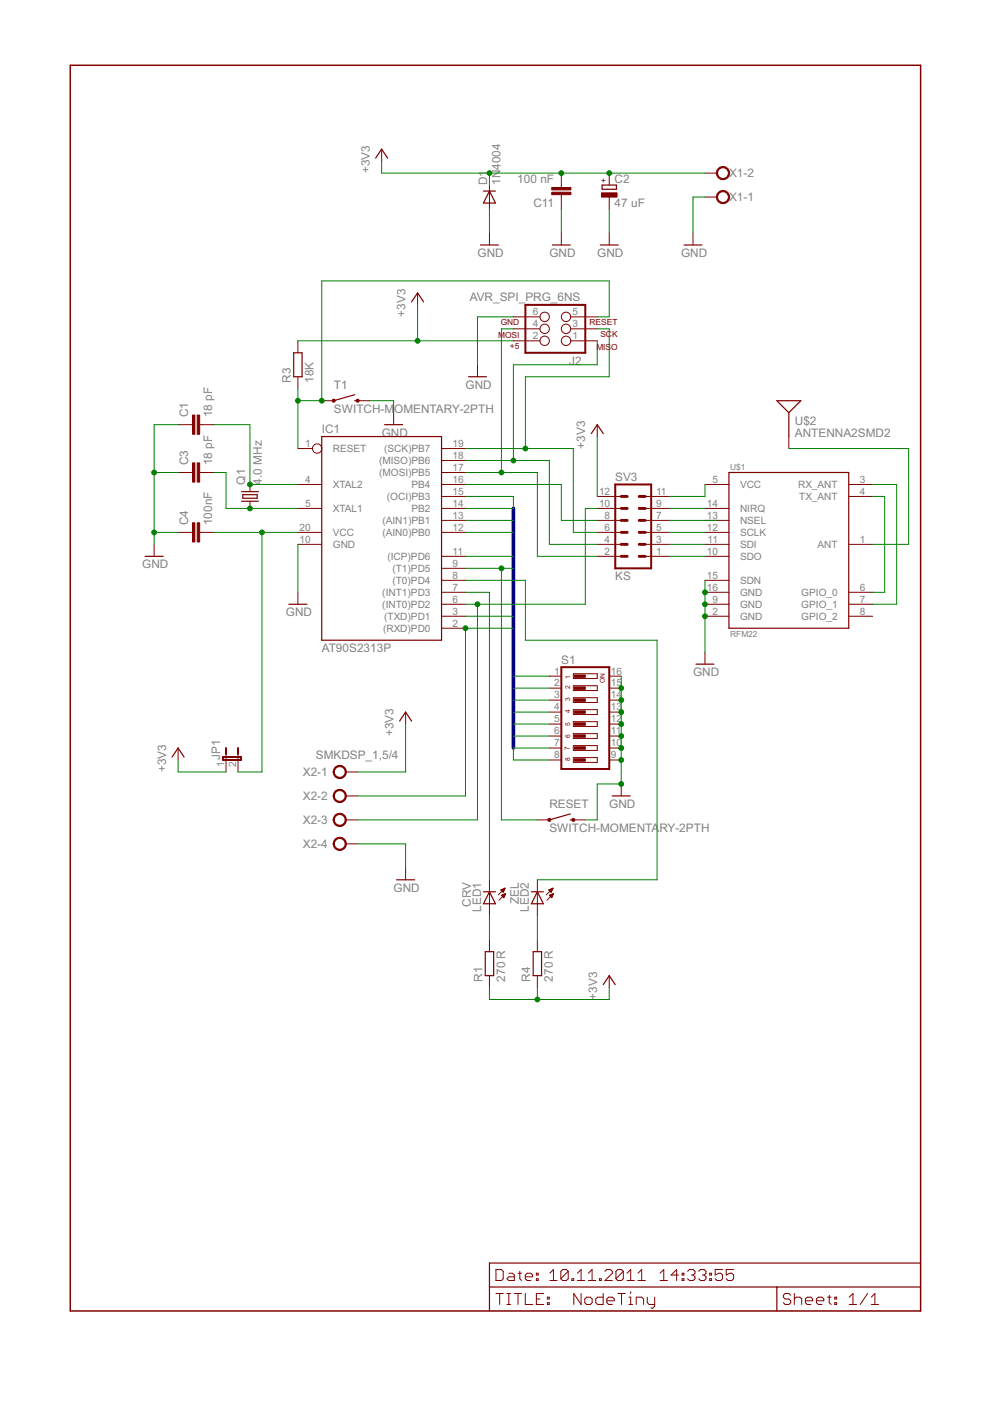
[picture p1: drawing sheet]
<svg xmlns="http://www.w3.org/2000/svg" width="210mm" height="297mm" viewBox="0 0 210 297" stroke-linecap="round" stroke-linejoin="round" font-family="sans-serif">
<g fill="#800000" stroke="#800000" stroke-width=".25">
<path d="M103.8 272.9v5z"/>
<path d="M103.8 272.9h60.9z"/>
<path d="M164.7 272.9v5z"/>
<path d="M164.7 272.9h30.5z"/>
<path d="M103.8 267.8v5.1z"/>
<path d="M103.8 267.8h91.4z"/>
<path d="M37.8 158.6l1.2 1.9z"/>
<path d="M37.8 158.6l-1.3 1.9z"/>
<path d="M30.8 118h3.8z"/>
<path d="M51.5 105.6h3z"/>
<path d="M54.5 104.9v.7z"/>
<path d="M51.5 104.9h3z"/>
<path d="M51.5 104.9v.7z"/>
<path d="M51.2 104.2h3.6z"/>
<path d="M51.2 106.3h3.6z"/>
<path d="M104.7 201.8v5.1z"/>
<path d="M102.9 201.8v5.1z"/>
<path d="M102.9 201.8h1.8z"/>
<path d="M102.9 206.9h1.8z"/>
<path d="M64 74.8v5.1z"/>
<path d="M62.3 74.8v5.1z"/>
<path d="M62.3 74.8h1.7z"/>
<path d="M62.3 79.9h1.7z"/>
<path d="M127.7 40.1h3z"/>
<path d="M130.7 39.2v.9z"/>
<path d="M127.7 39.2v.9z"/>
<path d="M127.7 39.2h3z"/>
<path d="M154.6 100.2v33z"/>
<path d="M154.6 133.2h25.4z"/>
<path d="M180 100.2v33z"/>
<path d="M154.6 100.2h25.4z"/>
<path d="M103.8 189.1l-1.3 2.5z"/>
<path d="M103.8 189.1l1.2 2.5z"/>
<path d="M102.5 189.1h1.3z"/>
<path d="M103.8 189.1h1.2z"/>
<path d="M102.5 191.6h1.3z"/>
<path d="M103.8 191.6h1.2z"/>
<path d="M120.9 173.8h.7z"/>
<path d="M116.5 173.8l4.4-1.2z"/>
<path d="M61.3 128.1h3.8z"/>
<path d="M113.9 189.1l-1.2 2.5z"/>
<path d="M113.9 189.1l1.3 2.5z"/>
<path d="M112.7 189.1h1.2z"/>
<path d="M113.9 189.1h1.3z"/>
<path d="M112.7 191.6h1.2z"/>
<path d="M113.9 191.6h1.3z"/>
<path d="M114.8 201.8v5.1z"/>
<path d="M113 201.8v5.1z"/>
<path d="M113 201.8h1.8z"/>
<path d="M113 206.9h1.8z"/>
<path d="M129.2 206.9l1.2 1.9z"/>
<path d="M129.2 206.9l-1.3 1.9z"/>
<path d="M75.2 85h.6z"/>
<path d="M70.8 85l4.4-1.3z"/>
<path d="M81.6 90h3.8z"/>
<path d="M167.3 87.5v5.1z"/>
<path d="M164.7 85h5.1z"/>
<path d="M167.3 87.5l2.5-2.5z"/>
<path d="M164.7 85l2.6 2.5z"/>
<path d="M147.6 140.8h3.8z"/>
<path d="M126.6 90l1.3 1.9z"/>
<path d="M126.6 90l-1.2 1.9z"/>
<path d="M88.5 62.1l1.3 1.9z"/>
<path d="M88.5 62.1l-1.2 1.9z"/>
<path d="M99.3 79.9h3.8z"/>
<path d="M103.8 40.5l1.2 2.6z"/>
<path d="M103.8 40.5l-1.3 2.6z"/>
<path d="M102.5 40.5h1.3z"/>
<path d="M102.5 43.1h2.5z"/>
<path d="M103.8 40.5h1.2z"/>
<path d="M145 51.9h3.8z"/>
<path d="M80.9 31.6l1.3 1.9z"/>
<path d="M80.9 31.6l-1.3 1.9z"/>
<path d="M127.3 51.9h3.8z"/>
<path d="M117.1 51.9h3.8z"/>
<path d="M101.9 51.9h3.8z"/>
<path d="M86 151l1.3 1.9z"/>
<path d="M86 151l-1.3 1.9z"/>
<path d="M84.1 186.5h3.8z"/>
<path d="M68.2 92.6h25.4z"/>
<path d="M93.6 92.6v43.1z"/>
<path d="M68.2 135.7h25.4z"/>
<path d="M68.2 92.6v43.1z"/>
<path d="M129.8 168.8h3.8z"/>
</g>
<g fill="#800000" stroke="#800000" stroke-width=".21">
<path d="M105.2 269.2v2.3z"/>
<path d="M105.2 271.5h1.1z"/>
<path d="M106.3 271.5l.4-.4z"/>
<path d="M106.7 269.5v1.6z"/>
<path d="M106.3 269.2l.4 .3z"/>
<path d="M105.2 269.2h1.1z"/>
<path d="M107.9 269.9h.7z"/>
<path d="M108.6 269.9l.4 .4z"/>
<path d="M109 270.3v1.2z"/>
<path d="M107.9 271.5h1.1z"/>
<path d="M107.5 271.1l.4 .4z"/>
<path d="M107.5 271.1l.4-.4z"/>
<path d="M107.9 270.7h1.1z"/>
<path d="M110.2 269.5v1.6z"/>
<path d="M110.2 271.1l.4 .4z"/>
<path d="M109.8 269.9h.8z"/>
<path d="M111.8 271.5h.8z"/>
<path d="M111.4 271.1l.4 .4z"/>
<path d="M111.4 270.3v.8z"/>
<path d="M111.4 270.3l.4-.4z"/>
<path d="M111.8 269.9h.8z"/>
<path d="M112.6 269.9l.3 .4z"/>
<path d="M112.9 270.3v.4z"/>
<path d="M111.4 270.7h1.5z"/>
<path d="M113.7 269.9h.4z"/>
<path d="M114.1 269.9v.4z"/>
<path d="M113.7 270.3h.4z"/>
<path d="M113.7 269.9v.4z"/>
<path d="M113.7 271.1h.4z"/>
<path d="M114.1 271.1v.4z"/>
<path d="M113.7 271.5h.4z"/>
<path d="M113.7 271.1v.4z"/>
<path d="M117.3 269.2l-.7 .7z"/>
<path d="M117.3 269.2v2.3z"/>
<path d="M116.6 271.5h1.5z"/>
<path d="M118.9 269.5v1.6z"/>
<path d="M118.9 269.5l.4-.3z"/>
<path d="M119.3 269.2h.8z"/>
<path d="M120.1 269.2l.4 .3z"/>
<path d="M120.5 269.5v1.6z"/>
<path d="M120.1 271.5l.4-.4z"/>
<path d="M119.3 271.5h.8z"/>
<path d="M118.9 271.1l.4 .4z"/>
<path d="M118.9 271.1l1.6-1.6z"/>
<path d="M121.3 271.1v.4z"/>
<path d="M121.3 271.1h.3z"/>
<path d="M121.6 271.1v.4z"/>
<path d="M121.3 271.5h.3z"/>
<path d="M122.4 269.9l.8-.7z"/>
<path d="M123.2 269.2v2.3z"/>
<path d="M122.4 271.5h1.6z"/>
<path d="M124.8 269.9l.7-.7z"/>
<path d="M125.5 269.2v2.3z"/>
<path d="M124.8 271.5h1.5z"/>
<path d="M127.1 271.1v.4z"/>
<path d="M127.1 271.1h.4z"/>
<path d="M127.5 271.1v.4z"/>
<path d="M127.1 271.5h.4z"/>
<path d="M128.3 271.5h1.5z"/>
<path d="M128.3 271.5l1.5-1.6z"/>
<path d="M129.8 269.5v.4z"/>
<path d="M129.4 269.2l.4 .3z"/>
<path d="M128.6 269.2h.8z"/>
<path d="M128.6 269.2l-.3 .3z"/>
<path d="M130.6 269.5v1.6z"/>
<path d="M130.6 269.5l.4-.3z"/>
<path d="M131 269.2h.8z"/>
<path d="M131.8 269.2l.4 .3z"/>
<path d="M132.2 269.5v1.6z"/>
<path d="M132.2 271.1l-.4 .4z"/>
<path d="M131 271.5h.8z"/>
<path d="M130.6 271.1l.4 .4z"/>
<path d="M130.6 271.1l1.6-1.6z"/>
<path d="M132.9 269.9l.8-.7z"/>
<path d="M133.7 269.2v2.3z"/>
<path d="M132.9 271.5h1.6z"/>
<path d="M135.3 269.9l.8-.7z"/>
<path d="M136.1 269.2v2.3z"/>
<path d="M135.3 271.5h1.5z"/>
<path d="M139.9 269.9l.8-.7z"/>
<path d="M140.7 269.2v2.3z"/>
<path d="M139.9 271.5h1.6z"/>
<path d="M143.5 269.2v2.3z"/>
<path d="M143.5 269.2l-1.2 1.1z"/>
<path d="M142.3 270.3h1.5z"/>
<path d="M144.6 269.9h.4z"/>
<path d="M145 269.9v.4z"/>
<path d="M144.6 270.3h.4z"/>
<path d="M144.6 269.9v.4z"/>
<path d="M144.6 271.1h.4z"/>
<path d="M145 271.1v.4z"/>
<path d="M144.6 271.5h.4z"/>
<path d="M144.6 271.1v.4z"/>
<path d="M145.8 269.5l.4-.3z"/>
<path d="M146.2 269.2h.8z"/>
<path d="M147 269.2l.4 .3z"/>
<path d="M147.4 269.5v.4z"/>
<path d="M147.4 269.9l-.4 .4z"/>
<path d="M146.6 270.3h.4z"/>
<path d="M147 270.3l.4 .4z"/>
<path d="M147.4 270.7v.4z"/>
<path d="M147.4 271.1l-.4 .4z"/>
<path d="M146.2 271.5h.8z"/>
<path d="M145.8 271.1l.4 .4z"/>
<path d="M148.1 269.5l.4-.3z"/>
<path d="M148.5 269.2h.8z"/>
<path d="M149.3 269.2l.4 .3z"/>
<path d="M149.7 269.5v.4z"/>
<path d="M149.7 269.9l-.4 .4z"/>
<path d="M148.9 270.3h.4z"/>
<path d="M149.3 270.3l.4 .4z"/>
<path d="M149.7 270.7v.4z"/>
<path d="M149.7 271.1l-.4 .4z"/>
<path d="M148.5 271.5h.8z"/>
<path d="M148.1 271.1l.4 .4z"/>
<path d="M150.5 269.9h.4z"/>
<path d="M150.9 269.9v.4z"/>
<path d="M150.5 270.3h.4z"/>
<path d="M150.5 269.9v.4z"/>
<path d="M150.5 271.1h.4z"/>
<path d="M150.9 271.1v.4z"/>
<path d="M150.5 271.5h.4z"/>
<path d="M150.5 271.1v.4z"/>
<path d="M151.6 269.2h1.6z"/>
<path d="M151.6 269.2v1.1z"/>
<path d="M151.6 270.3l.8-.4z"/>
<path d="M152.4 269.9h.4z"/>
<path d="M152.8 269.9l.4 .4z"/>
<path d="M153.2 270.3v.8z"/>
<path d="M153.2 271.1l-.4 .4z"/>
<path d="M152 271.5h.8z"/>
<path d="M151.6 271.1l.4 .4z"/>
<path d="M154 269.2h1.5z"/>
<path d="M154 269.2v1.1z"/>
<path d="M154 270.3l.8-.4z"/>
<path d="M154.8 269.9h.3z"/>
<path d="M155.1 269.9l.4 .4z"/>
<path d="M155.5 270.3v.8z"/>
<path d="M155.1 271.5l.4-.4z"/>
<path d="M154.4 271.5h.7z"/>
<path d="M154 271.1l.4 .4z"/>
<path d="M167.3 274.2l.4 .4z"/>
<path d="M166.5 274.2h.8z"/>
<path d="M166.5 274.2l-.4 .4z"/>
<path d="M166.1 274.6v.4z"/>
<path d="M166.1 275l.4 .4z"/>
<path d="M166.5 275.4h.8z"/>
<path d="M167.3 275.4l.4 .4z"/>
<path d="M167.7 275.8v.4z"/>
<path d="M167.3 276.6l.4-.4z"/>
<path d="M166.5 276.6h.8z"/>
<path d="M166.1 276.2l.4 .4z"/>
<path d="M168.4 274.2v2.4z"/>
<path d="M168.4 275.4l.4-.4z"/>
<path d="M168.8 275h.8z"/>
<path d="M169.6 275l.4 .4z"/>
<path d="M170 275.4v1.2z"/>
<path d="M171.1 276.6h.8z"/>
<path d="M170.8 276.2l.3 .4z"/>
<path d="M170.8 275.4v.8z"/>
<path d="M170.8 275.4l.3-.4z"/>
<path d="M171.1 275h.8z"/>
<path d="M171.9 275l.4 .4z"/>
<path d="M172.3 275.4v.4z"/>
<path d="M170.8 275.8h1.5z"/>
<path d="M173.5 276.6h.8z"/>
<path d="M173.1 276.2l.4 .4z"/>
<path d="M173.1 275.4v.8z"/>
<path d="M173.1 275.4l.4-.4z"/>
<path d="M173.5 275h.8z"/>
<path d="M174.3 275l.4 .4z"/>
<path d="M174.7 275.4v.4z"/>
<path d="M173.1 275.8h1.6z"/>
<path d="M175.8 274.6v1.6z"/>
<path d="M175.8 276.2l.4 .4z"/>
<path d="M175.4 275h.8z"/>
<path d="M177 275h.4z"/>
<path d="M177.4 275v.4z"/>
<path d="M177 275.4h.4z"/>
<path d="M177 275v.4z"/>
<path d="M177 276.2h.4z"/>
<path d="M177.4 276.2v.4z"/>
<path d="M177 276.6h.4z"/>
<path d="M177 276.2v.4z"/>
<path d="M180.1 275l.7-.8z"/>
<path d="M180.8 274.2v2.4z"/>
<path d="M180.1 276.6h1.5z"/>
<path d="M184 274.2l-1.6 2.4z"/>
<path d="M185.5 274.2l-.8 .8z"/>
<path d="M185.5 274.2v2.4z"/>
<path d="M184.7 276.6h1.6z"/>
<path d="M105.9 274.2v2.4z"/>
<path d="M105.2 274.2h1.5z"/>
<path d="M107.5 276.6h.8z"/>
<path d="M107.9 274.2v2.4z"/>
<path d="M107.5 274.2h.8z"/>
<path d="M109.8 274.2v2.4z"/>
<path d="M109 274.2h1.6z"/>
<path d="M111.4 274.2v2.4z"/>
<path d="M111.4 276.6h1.5z"/>
<path d="M113.7 274.2h1.6z"/>
<path d="M113.7 274.2v2.4z"/>
<path d="M113.7 276.6h1.6z"/>
<path d="M113.7 275.4h.8z"/>
<path d="M116.1 275h.4z"/>
<path d="M116.5 275v.4z"/>
<path d="M116.1 275.4h.4z"/>
<path d="M116.1 275v.4z"/>
<path d="M116.1 276.2h.4z"/>
<path d="M116.5 276.2v.4z"/>
<path d="M116.1 276.6h.4z"/>
<path d="M116.1 276.2v.4z"/>
<path d="M121.7 274.2v2.4z"/>
<path d="M121.7 274.2l1.5 2.4z"/>
<path d="M123.2 274.2v2.4z"/>
<path d="M124.4 276.6h.8z"/>
<path d="M125.2 276.6l.4-.4z"/>
<path d="M125.6 275.4v.8z"/>
<path d="M125.2 275l.4 .4z"/>
<path d="M124.4 275h.8z"/>
<path d="M124.4 275l-.4 .4z"/>
<path d="M124 275.4v.8z"/>
<path d="M124 276.2l.4 .4z"/>
<path d="M127.9 274.2v2.4z"/>
<path d="M126.7 276.6h1.2z"/>
<path d="M126.3 276.2l.4 .4z"/>
<path d="M126.3 275.4v.8z"/>
<path d="M126.3 275.4l.4-.4z"/>
<path d="M126.7 275h1.2z"/>
<path d="M129 276.6h.8z"/>
<path d="M128.7 276.2l.3 .4z"/>
<path d="M128.7 275.4v.8z"/>
<path d="M128.7 275.4l.3-.4z"/>
<path d="M129 275h.8z"/>
<path d="M129.8 275l.4 .4z"/>
<path d="M130.2 275.4v.4z"/>
<path d="M128.7 275.8h1.5z"/>
<path d="M131.8 274.2v2.4z"/>
<path d="M131 274.2h1.6z"/>
<path d="M133.3 275h.4z"/>
<path d="M133.7 275v1.6z"/>
<path d="M133.3 276.6h.8z"/>
<path d="M133.7 273.8v.4z"/>
<path d="M134.9 275v1.6z"/>
<path d="M134.9 275h1.2z"/>
<path d="M136.1 275l.4 .4z"/>
<path d="M136.5 275.4v1.2z"/>
<path d="M137.2 275v1.2z"/>
<path d="M137.2 276.2l.4 .4z"/>
<path d="M137.6 276.6h1.2z"/>
<path d="M138.8 275v2z"/>
<path d="M138.4 277.4l.4-.4z"/>
<path d="M138 277.4h.4z"/>
<path d="M37.8 158.6v2.5z"/>
<path d="M32.7 115.4v2.6z"/>
<path d="M136.8 118h5.1z"/>
<path d="M136.8 115.4h5.1z"/>
<path d="M136.8 112.9h5.1z"/>
<path d="M126.6 118h5.1z"/>
<path d="M126.6 115.4h5.1z"/>
<path d="M126.6 112.9h5.1z"/>
<path d="M136.8 110.3h5.1z"/>
<path d="M136.8 107.8h5.1z"/>
<path d="M136.8 105.3h5.1z"/>
<path d="M126.6 110.3h5.1z"/>
<path d="M126.6 107.8h5.1z"/>
<path d="M126.6 105.3h5.1z"/>
<path d="M53 102.7v1.5z"/>
<path d="M53 106.3v1.5z"/>
<path d="M103.8 199.2v2.6z"/>
<path d="M103.8 206.9v2.5z"/>
<path d="M63.2 72.3v2.5z"/>
<path d="M63.2 79.9v2.5z"/>
<path d="M37.8 90h2.5z"/>
<path d="M42.8 90h2.6z"/>
<path d="M40.3 90h.5z"/>
<path d="M42.3 90h.5z"/>
<path d="M129.2 41.8v2.5z"/>
<path d="M129.2 36.7v2.5z"/>
<path d="M37.8 100.2h2.5z"/>
<path d="M42.8 100.2h2.6z"/>
<path d="M40.3 100.2h.5z"/>
<path d="M42.3 100.2h.5z"/>
<path d="M149.5 102.7h5.1z"/>
<path d="M149.5 130.7h5.1z"/>
<path d="M149.5 123h5.1z"/>
<path d="M149.5 128.1h5.1z"/>
<path d="M149.5 125.6h5.1z"/>
<path d="M180 102.7h5z"/>
<path d="M180 105.3h5z"/>
<path d="M180 115.4h5z"/>
<path d="M180 125.6h5z"/>
<path d="M180 128.1h5z"/>
<path d="M180 130.7h5z"/>
<path d="M149.5 107.8h5.1z"/>
<path d="M149.5 110.3h5.1z"/>
<path d="M149.5 112.9h5.1z"/>
<path d="M149.5 115.4h5.1z"/>
<path d="M149.5 118h5.1z"/>
<path d="M103.8 186.5v2.6z"/>
<path d="M103.8 191.6v2.6z"/>
<path d="M103.8 189.1v2.5z"/>
<path d="M105.8 190.9l1.4-1.4z"/>
<path d="M105.7 189.7l1.4-1.4z"/>
<path d="M107.2 189.5l-.4 .8z"/>
<path d="M106.3 189.8l.5 .5z"/>
<path d="M106.3 189.8l.9-.3z"/>
<path d="M106.7 190.2h.2z"/>
<path d="M106.5 190h.5z"/>
<path d="M106.4 189.9h.6z"/>
<path d="M106.4 189.8h.7z"/>
<path d="M106.7 189.7h.4z"/>
<path d="M107 189.6h.2z"/>
<path d="M107.1 188.3l-.4 .9z"/>
<path d="M106.2 188.7l.5 .5z"/>
<path d="M106.2 188.7l.9-.4z"/>
<path d="M106.6 189.1h.1z"/>
<path d="M106.5 188.9h.3z"/>
<path d="M106.3 188.8h.5z"/>
<path d="M106.2 188.7h.7z"/>
<path d="M106.4 188.6h.6z"/>
<path d="M106.7 188.5h.3z"/>
<path d="M113.9 173.8h2.6z"/>
<path d="M121.6 173.8h2.5z"/>
<path d="M121 72.3h5.6z"/>
<path d="M108.9 72.3h5.6z"/>
<path d="M121 69.7h5.6z"/>
<path d="M108.9 69.7h5.6z"/>
<path d="M121 67.2h5.6z"/>
<path d="M108.9 67.2h5.6z"/>
<path d="M47.9 161.1v2.6z"/>
<path d="M47.9 159.9v1.2z"/>
<path d="M50.5 161.1v2.6z"/>
<path d="M50.5 159.9v1.2z"/>
<path d="M37.8 112.9h2.5z"/>
<path d="M42.8 112.9h2.6z"/>
<path d="M40.3 112.9h.5z"/>
<path d="M42.3 112.9h.5z"/>
<path d="M63.2 125.6v2.5z"/>
<path d="M113.9 186.5v2.6z"/>
<path d="M113.9 191.6v2.6z"/>
<path d="M113.9 189.1v2.5z"/>
<path d="M116 190.9l1.4-1.4z"/>
<path d="M115.8 189.7l1.4-1.4z"/>
<path d="M117.4 189.5l-.4 .8z"/>
<path d="M116.5 189.8l.5 .5z"/>
<path d="M116.5 189.8l.9-.3z"/>
<path d="M116.8 190.2h.2z"/>
<path d="M116.7 190h.4z"/>
<path d="M116.6 189.9h.6z"/>
<path d="M116.5 189.8h.7z"/>
<path d="M116.8 189.7h.5z"/>
<path d="M117.1 189.6h.2z"/>
<path d="M117.2 188.3l-.3 .9z"/>
<path d="M116.3 188.7l.6 .5z"/>
<path d="M116.3 188.7l.9-.4z"/>
<path d="M116.7 189.1h.2z"/>
<path d="M116.6 188.9h.4z"/>
<path d="M116.5 188.8h.5z"/>
<path d="M116.4 188.7h.7z"/>
<path d="M116.6 188.6h.5z"/>
<path d="M116.8 188.5h.4z"/>
<path d="M113.9 199.2v2.6z"/>
<path d="M113.9 206.9v2.5z"/>
<path d="M129.2 206.9v2.5z"/>
<path d="M68.2 85h2.6z"/>
<path d="M75.8 85h2.6z"/>
<path d="M83.5 87.5v2.5z"/>
<path d="M167.3 92.6v2.5z"/>
<path d="M149.5 138.3v2.5z"/>
<path d="M126.6 90v2.6z"/>
<path d="M88.5 62.1v2.5z"/>
<path d="M101.2 77.3v2.6z"/>
<path d="M149.5 41.8h2.5z"/>
<path d="M149.5 36.7h2.5z"/>
<path d="M119 41.8v2.5z"/>
<path d="M119 36.7v2.5z"/>
<path d="M119 41.3v.5z"/>
<path d="M119 39.2v.5z"/>
<path d="M103.8 41.8v2.5z"/>
<path d="M103.8 39.2v2.6z"/>
<path d="M146.9 49.4v2.5z"/>
<path d="M80.9 31.6v2.6z"/>
<path d="M129.2 49.4v2.5z"/>
<path d="M119 49.4v2.5z"/>
<path d="M103.8 49.4v2.5z"/>
<path d="M73.3 163.7h2.5z"/>
<path d="M73.3 168.8h2.5z"/>
<path d="M73.3 173.8h2.5z"/>
<path d="M73.3 178.9h2.5z"/>
<path d="M86 151v2.5z"/>
<path d="M86 184v2.5z"/>
<path d="M93.6 95.1h5.1z"/>
<path d="M93.6 97.6h5.1z"/>
<path d="M93.6 100.2h5.1z"/>
<path d="M93.6 102.7h5.1z"/>
<path d="M93.6 105.3h5.1z"/>
<path d="M93.6 107.8h5.1z"/>
<path d="M93.6 110.3h5.1z"/>
<path d="M93.6 112.9h5.1z"/>
<path d="M93.6 118h5.1z"/>
<path d="M93.6 120.5h5.1z"/>
<path d="M93.6 123h5.1z"/>
<path d="M93.6 125.6h5.1z"/>
<path d="M93.6 128.1h5.1z"/>
<path d="M93.6 130.7h5.1z"/>
<path d="M93.6 133.2h5.1z"/>
<path d="M63.2 115.4h5z"/>
<path d="M63.2 112.9h5z"/>
<path d="M63.2 107.8h5z"/>
<path d="M63.2 102.7h5z"/>
<path d="M63.2 95.1h3z"/>
<path d="M129.2 161.1h2.5z"/>
<path d="M129.2 158.6h2.5z"/>
<path d="M129.2 156.1h2.5z"/>
<path d="M129.2 153.5h2.5z"/>
<path d="M129.2 151h2.5z"/>
<path d="M129.2 148.4h2.5z"/>
<path d="M129.2 145.9h2.5z"/>
<path d="M129.2 143.4h2.5z"/>
<path d="M116.5 143.4h2.5z"/>
<path d="M116.5 145.9h2.5z"/>
<path d="M116.5 148.4h2.5z"/>
<path d="M116.5 151h2.5z"/>
<path d="M116.5 153.5h2.5z"/>
<path d="M116.5 156.1h2.5z"/>
<path d="M116.5 158.6h2.5z"/>
<path d="M116.5 161.1h2.5z"/>
<path d="M121.6 160.6v1z"/>
<path d="M126.6 160.6v1z"/>
<path d="M121.6 161.6h5z"/>
<path d="M121.6 160.6h5z"/>
<path d="M121.6 158.1v1z"/>
<path d="M126.6 158.1v1z"/>
<path d="M121.6 159.1h5z"/>
<path d="M121.6 158.1h5z"/>
<path d="M121.6 155.5v1.1z"/>
<path d="M126.6 155.5v1.1z"/>
<path d="M121.6 156.6h5z"/>
<path d="M121.6 155.5h5z"/>
<path d="M121.6 153v1z"/>
<path d="M126.6 153v1z"/>
<path d="M121.6 154h5z"/>
<path d="M121.6 153h5z"/>
<path d="M121.6 150.5v1z"/>
<path d="M126.6 150.5v1z"/>
<path d="M121.6 151.5h5z"/>
<path d="M121.6 150.5h5z"/>
<path d="M121.6 147.9v1z"/>
<path d="M126.6 147.9v1z"/>
<path d="M121.6 148.9h5z"/>
<path d="M121.6 147.9h5z"/>
<path d="M121.6 145.4v1z"/>
<path d="M126.6 145.4v1z"/>
<path d="M121.6 146.4h5z"/>
<path d="M121.6 145.4h5z"/>
<path d="M121.6 142.8v1.1z"/>
<path d="M126.6 142.8v1.1z"/>
<path d="M121.6 143.9h5z"/>
<path d="M121.6 142.8h5z"/>
<path d="M131.7 166.2v2.6z"/>
<path d="M152.3 40.8a1.4 1.4 0 0 1 2.2 .3 1.4 1.4 0 0 1-.8 2 1.4 1.4 0 0 1-1.8-1.3h.2a1.15 1.15 0 0 1 1.6-1.1 1.15 1.15 0 0 1 .3 1.9 1.15 1.15 0 0 1-1.8-.5l-.1-.3h-.2z" fill-rule="evenodd"/>
<path d="M152.3 35.7a1.4 1.4 0 0 1 2.2 .3 1.4 1.4 0 0 1-.8 2.1 1.4 1.4 0 0 1-1.8-1.4h.2a1.15 1.15 0 0 1 1.6-1.1 1.15 1.15 0 0 1 .3 1.9 1.15 1.15 0 0 1-1.8-.5l-.1-.3h-.2z" fill-rule="evenodd"/>
<path d="M71 162.7a1.4 1.4 0 0 1 2.2 .3 1.4 1.4 0 0 1-.8 2 1.4 1.4 0 0 1-1.8-1.3h.3a1.15 1.15 0 0 1 1.6-1.1 1.15 1.15 0 0 1 .3 1.9 1.15 1.15 0 0 1-1.9-.5v-.3h-.3z" fill-rule="evenodd"/>
<path d="M71 167.8a1.4 1.4 0 0 1 2.2 .2 1.4 1.4 0 0 1-.8 2.1 1.4 1.4 0 0 1-1.8-1.3h.3a1.15 1.15 0 0 1 1.6-1.1 1.15 1.15 0 0 1 .3 1.9 1.15 1.15 0 0 1-1.9-.6v-.2h-.3z" fill-rule="evenodd"/>
<path d="M71 172.9a1.4 1.4 0 0 1 2.2 .2 1.4 1.4 0 0 1-.8 2.1 1.4 1.4 0 0 1-1.8-1.4h.3a1.15 1.15 0 0 1 1.6-1.1 1.15 1.15 0 0 1 .3 2 1.15 1.15 0 0 1-1.9-.6v-.3h-.3z" fill-rule="evenodd"/>
<path d="M71 178a1.4 1.4 0 0 1 2.2 .2 1.4 1.4 0 0 1-.8 2.1 1.4 1.4 0 0 1-1.8-1.4h.3a1.15 1.15 0 0 1 1.6-1.1 1.15 1.15 0 0 1 .3 1.9 1.15 1.15 0 0 1-1.9-.5v-.3h-.3z" fill-rule="evenodd"/>
<circle cx="116.5" cy="173.8" r=".33"/>
<circle cx="121.6" cy="173.8" r=".33"/>
<circle cx="70.8" cy="84.9" r=".33"/>
<circle cx="75.8" cy="84.9" r=".33"/>
</g>
<g fill="#800000" stroke="#800000" stroke-width=".32">
<path d="M14.9 13.8v264.1z"/>
<path d="M14.9 277.9h180.3z"/>
<path d="M195.2 13.8v264.1z"/>
<path d="M14.9 13.8h180.3z"/>
</g>
<g fill="#800000" stroke="#800000" stroke-width=".42">
<path d="M130.4 120.5h7.7z"/>
<path d="M130.4 102.7v17.8z"/>
<path d="M138.1 102.7v17.8z"/>
<path d="M130.4 102.7h7.7z"/>
<path d="M111.4 64.6h12.7z"/>
<path d="M111.4 64.6v10.2z"/>
<path d="M111.4 74.8h12.7z"/>
<path d="M124.1 64.6v10.2z"/>
<path d="M47.9 158.6v1.3z"/>
<path d="M50.5 158.6v1.3z"/>
<path d="M47.3 161.1h3.8z"/>
<path d="M51.1 160.5v.6z"/>
<path d="M47.3 160.5h3.8z"/>
<path d="M47.3 160.5v.6z"/>
<path d="M129.2 141.5v21.5z"/>
<path d="M119 141.5h10.2z"/>
<path d="M119 141.5v21.5z"/>
<path d="M119 163h10.2z"/>
</g>
<g fill="#800000" stroke="#800000" stroke-width=".61">
<path d="M135.5 112.9h1.3z"/>
<path d="M135.5 115.4h1.3z"/>
<path d="M135.5 118h1.3z"/>
<path d="M131.7 112.9h1.3z"/>
<path d="M131.7 115.4h1.3z"/>
<path d="M131.7 118h1.3z"/>
<path d="M135.5 105.3h1.3z"/>
<path d="M135.5 107.8h1.3z"/>
<path d="M135.5 110.3h1.3z"/>
<path d="M131.7 105.3h1.3z"/>
<path d="M131.7 107.8h1.3z"/>
<path d="M131.7 110.3h1.3z"/>
</g>
<g fill="#800000" stroke="#800000" stroke-width=".21">
<path d="M41.8 88h.5v4.1h-.5z"/>
<path d="M40.8 88h.5v4.1h-.5z"/>
<path d="M127.5 40.9h3.3v.9h-3.3z"/>
<path d="M41.8 98.1h.5v4.1h-.5z"/>
<path d="M40.8 98.1h.5v4.1h-.5z"/>
<path d="M41.8 110.8h.5v4.1h-.5z"/>
<path d="M40.8 110.8h.5v4.1h-.5z"/>
<path d="M117 39.7h4v.6h-4z"/>
<path d="M117 40.8h4v.5h-4z"/>
<path d="M121.8 143.1h2.3v.5h-2.3z"/>
<path d="M121.8 145.6h2.3v.6h-2.3z"/>
<path d="M121.8 148.2h2.3v.5h-2.3z"/>
<path d="M121.8 150.7h2.3v.5h-2.3z"/>
<path d="M121.8 153.3h2.3v.5h-2.3z"/>
<path d="M121.8 155.8h2.3v.5h-2.3z"/>
<path d="M121.8 158.3h2.3v.5h-2.3z"/>
<path d="M121.8 160.9h2.3v.5h-2.3z"/>
</g>
<g fill="none" stroke="#800000" stroke-width=".21">
<circle cx="115.5" cy="72.3" r=".99"/>
<circle cx="115.5" cy="69.7" r=".99"/>
<circle cx="115.5" cy="67.2" r=".99"/>
<circle cx="120" cy="67.2" r=".99"/>
<circle cx="120" cy="72.3" r=".99"/>
<circle cx="120" cy="69.7" r=".99"/>
<circle cx="67.2" cy="95.1" r=".99"/>
</g>
<path d="M108.9 107.8v50.8z" fill="#000080" stroke="#000080" stroke-width=".76"/>
<g fill="#008000" stroke="#008000" stroke-width=".21">
<path d="M146.9 41.8h2.6z"/>
<path d="M146.9 41.8v7.6z"/>
<path d="M103.8 44.3v5.1z"/>
<path d="M119 44.3v5.1z"/>
<path d="M129.2 44.3v5.1z"/>
<path d="M101.2 67.2h7.7z"/>
<path d="M101.2 67.2v10.1z"/>
<path d="M149.5 123v2.6z"/>
<path d="M149.5 125.6v2.5z"/>
<path d="M149.5 128.1v2.6z"/>
<path d="M149.5 130.7v7.6z"/>
<path d="M78.4 85h5.1z"/>
<path d="M83.5 85v2.5z"/>
<path d="M32.7 112.9h5.1z"/>
<path d="M32.7 112.9v2.5z"/>
<path d="M32.7 100.2h5.1z"/>
<path d="M32.7 100.2v12.7z"/>
<path d="M32.7 90h5.1z"/>
<path d="M32.7 90v10.2z"/>
<path d="M75.8 178.9h10.2z"/>
<path d="M86 178.9v5.1z"/>
<path d="M63.2 115.4v10.2z"/>
<path d="M131.7 143.4v2.5z"/>
<path d="M131.7 145.9v2.5z"/>
<path d="M131.7 148.4v2.6z"/>
<path d="M131.7 151v2.5z"/>
<path d="M131.7 153.5v2.6z"/>
<path d="M131.7 156.1v2.5z"/>
<path d="M131.7 158.6v2.5z"/>
<path d="M131.7 161.1v5.1z"/>
<path d="M124.1 173.8h2.5z"/>
<path d="M126.6 166.2v7.6z"/>
<path d="M126.6 166.2h5.1z"/>
<path d="M126.6 92.6v12.7z"/>
<path d="M37.8 161.1v2.6z"/>
<path d="M37.8 163.7h10.1z"/>
<path d="M129.2 36.7h20.3z"/>
<path d="M119 36.7h10.2z"/>
<path d="M103.8 36.7h15.2z"/>
<path d="M103.8 36.7v2.5z"/>
<path d="M80.9 36.7h22.9z"/>
<path d="M80.9 34.2v2.5z"/>
<path d="M129.2 209.4v2.5z"/>
<path d="M113.9 211.9h15.3z"/>
<path d="M103.8 211.9h10.1z"/>
<path d="M103.8 209.4v2.5z"/>
<path d="M113.9 209.4v2.5z"/>
<path d="M86 153.5v10.2z"/>
<path d="M75.8 163.7h10.2z"/>
<path d="M88.5 72.3h20.4z"/>
<path d="M88.5 64.6v7.7z"/>
<path d="M63.2 72.3h25.3z"/>
<path d="M113.9 194.2v5z"/>
<path d="M103.8 194.2v5z"/>
<path d="M185 125.6h2.6z"/>
<path d="M187.6 105.3v20.3z"/>
<path d="M185 105.3h2.6z"/>
<path d="M185 102.7h5.1z"/>
<path d="M190.1 102.7v25.4z"/>
<path d="M185 128.1h5.1z"/>
<path d="M185 115.4h7.7z"/>
<path d="M192.7 95.1v20.3z"/>
<path d="M167.3 95.1h25.4z"/>
<path d="M141.9 118h7.6z"/>
<path d="M141.9 115.4h7.6z"/>
<path d="M141.9 112.9h7.6z"/>
<path d="M149.5 110.3h2.5z"/>
<path d="M141.9 110.3h7.6z"/>
<path d="M141.9 105.3h7.6z"/>
<path d="M149.5 102.7v2.6z"/>
<path d="M50.5 163.7h5z"/>
<path d="M55.5 112.9h7.7z"/>
<path d="M55.5 112.9v50.8z"/>
<path d="M45.4 112.9h10.1z"/>
<path d="M141.9 107.8h7.6z"/>
<path d="M63.2 85v10.1z"/>
<path d="M63.2 85h5z"/>
<path d="M63.2 82.4v2.6z"/>
<path d="M68.2 59.6v25.4z"/>
<path d="M129.2 59.6v7.6z"/>
<path d="M126.6 67.2h2.6z"/>
<path d="M68.2 59.6h61z"/>
<path d="M45.4 100.2h2.5z"/>
<path d="M47.9 100.2v7.6z"/>
<path d="M47.9 107.8h5.1z"/>
<path d="M53 107.8h10.2z"/>
<path d="M45.4 90h7.6z"/>
<path d="M53 90v12.7z"/>
<path d="M53 102.7h10.2z"/>
<path d="M126.6 72.3v5z"/>
<path d="M108.9 77.3h17.7z"/>
<path d="M116.5 115.4h10.1z"/>
<path d="M116.5 97.6v17.8z"/>
<path d="M108.9 97.6h7.6z"/>
<path d="M98.7 97.6h10.2z"/>
<path d="M108.9 77.3v20.3z"/>
<path d="M106.3 69.7h2.6z"/>
<path d="M113.9 118h12.7z"/>
<path d="M113.9 100.2v17.8z"/>
<path d="M106.3 100.2h7.6z"/>
<path d="M98.7 100.2h7.6z"/>
<path d="M106.3 69.7v30.5z"/>
<path d="M126.6 69.7h2.6z"/>
<path d="M129.2 69.7v10.2z"/>
<path d="M111.4 79.9h17.8z"/>
<path d="M98.7 95.1h12.7z"/>
<path d="M111.4 95.1h10.2z"/>
<path d="M121.6 95.1v17.8z"/>
<path d="M121.6 112.9h5z"/>
<path d="M111.4 79.9v15.2z"/>
<path d="M119 110.3h7.6z"/>
<path d="M119 102.7v7.6z"/>
<path d="M98.7 102.7h20.3z"/>
<path d="M124.1 107.8h2.5z"/>
<path d="M124.1 107.8v20.3z"/>
<path d="M101.2 128.1h22.9z"/>
<path d="M98.7 128.1h2.5z"/>
<path d="M75.8 173.8h25.4z"/>
<path d="M101.2 128.1v45.7z"/>
<path d="M98.7 105.3h10.2z"/>
<path d="M108.9 105.3v2.5z"/>
<path d="M98.7 107.8h10.2z"/>
<path d="M98.7 110.3h10.2z"/>
<path d="M98.7 112.9h10.2z"/>
<path d="M98.7 118h10.2z"/>
<path d="M98.7 120.5h7.6z"/>
<path d="M106.3 120.5h2.6z"/>
<path d="M106.3 120.5v53.3z"/>
<path d="M106.3 173.8h7.6z"/>
<path d="M98.7 130.7h10.2z"/>
<path d="M98.7 133.2h10.2z"/>
<path d="M75.8 168.8h22.9z"/>
<path d="M98.7 133.2v35.6z"/>
<path d="M108.9 161.1h7.6z"/>
<path d="M108.9 158.6v2.5z"/>
<path d="M108.9 158.6h7.6z"/>
<path d="M108.9 156.1h7.6z"/>
<path d="M108.9 153.5h7.6z"/>
<path d="M108.9 151h7.6z"/>
<path d="M108.9 148.4h7.6z"/>
<path d="M108.9 145.9h7.6z"/>
<path d="M108.9 143.4h7.6z"/>
<path d="M98.7 123h12.7z"/>
<path d="M111.4 123v12.7z"/>
<path d="M111.4 135.7h27.9z"/>
<path d="M139.3 135.7v50.8z"/>
<path d="M113.9 186.5h25.4z"/>
<path d="M98.7 125.6h5.1z"/>
<path d="M103.8 125.6v60.9z"/>
<circle cx="149.5" cy="125.6" r=".51"/>
<circle cx="149.5" cy="128.1" r=".51"/>
<circle cx="149.5" cy="130.7" r=".51"/>
<circle cx="32.7" cy="112.9" r=".51"/>
<circle cx="32.7" cy="100.2" r=".51"/>
<circle cx="131.7" cy="145.9" r=".51"/>
<circle cx="131.7" cy="148.4" r=".51"/>
<circle cx="131.7" cy="151" r=".51"/>
<circle cx="131.7" cy="153.5" r=".51"/>
<circle cx="131.7" cy="156.1" r=".51"/>
<circle cx="131.7" cy="158.6" r=".51"/>
<circle cx="131.7" cy="161.1" r=".51"/>
<circle cx="131.7" cy="166.2" r=".51"/>
<circle cx="129.2" cy="36.7" r=".51"/>
<circle cx="119" cy="36.7" r=".51"/>
<circle cx="103.8" cy="36.7" r=".51"/>
<circle cx="113.9" cy="211.9" r=".51"/>
<circle cx="88.5" cy="72.3" r=".51"/>
<circle cx="55.5" cy="112.9" r=".51"/>
<circle cx="63.2" cy="85" r=".51"/>
<circle cx="68.2" cy="85" r=".51"/>
<circle cx="53" cy="107.8" r=".51"/>
<circle cx="53" cy="102.7" r=".51"/>
<circle cx="108.9" cy="97.6" r=".51"/>
<circle cx="106.3" cy="100.2" r=".51"/>
<circle cx="111.4" cy="95.1" r=".51"/>
<circle cx="101.2" cy="128.1" r=".51"/>
<circle cx="106.3" cy="120.5" r=".51"/>
<circle cx="98.7" cy="133.2" r=".51"/>
</g>
<g font-size="2.8" fill="#808080">
<text x="78.4" y="36.7" transform="rotate(-90 78.4 36.7)">+3V3</text>
<text x="103.3" y="39.2" transform="rotate(-90 103.3 39.2)">D1</text>
<text x="106.1" y="39.2" transform="rotate(-90 106.1 39.2)">1N</text>
<text x="106.1" y="36" transform="rotate(-90 106.1 36)">4004</text>
<text x="109.7" y="38.9">100 nF</text>
<text x="130.3" y="38.8">C2</text>
<text x="154.6" y="37.6">X1-2</text>
<text x="113.1" y="43.9">C11</text>
<text x="130.3" y="43.8">47 uF</text>
<text x="154.6" y="42.7">X1-1</text>
<text x="101.2" y="54.5">GND</text>
<text x="116.5" y="54.5">GND</text>
<text x="126.6" y="54.5">GND</text>
<text x="144.4" y="54.5">GND</text>
<text x="99.6" y="63.9">AVR_SPI_PRG_6NS</text>
<text x="86" y="67.2" transform="rotate(-90 86 67.2)">+3V3</text>
<text x="120.7" y="77.3">J2</text>
<text x="61.7" y="81.1" transform="rotate(-90 61.7 81.1)">R3</text>
<text x="66.5" y="81.1" transform="rotate(-90 66.5 81.1)">18K</text>
<text x="70.8" y="82.4">T1</text>
<text x="98.7" y="82.4">GND</text>
<text x="39.9" y="88.5" transform="rotate(-90 39.9 88.5)">C1</text>
<text x="45" y="88.5" transform="rotate(-90 45 88.5)">18 pF</text>
<text x="70.8" y="87.5">SWITCH-M</text>
<text x="83.6" y="87.5">OMENTARY-2PTH</text>
<text x="68.2" y="91.8">IC1</text>
<text x="80.9" y="92.6">GND</text>
<text x="124.1" y="95.1" transform="rotate(-90 124.1 95.1)">+3V3</text>
<text x="168.5" y="92.6">ANTENNA2SMD2</text>
<text x="168.5" y="90">U$2</text>
<text x="39.9" y="98.7" transform="rotate(-90 39.9 98.7)">C3</text>
<text x="45" y="98.7" transform="rotate(-90 45 98.7)">18 pF</text>
<text x="130.4" y="102">SV3</text>
<text x="52" y="102.7" transform="rotate(-90 52 102.7)">Q1</text>
<text x="55.5" y="102.7" transform="rotate(-90 55.5 102.7)">4.0 MHz</text>
<text x="39.9" y="111.4" transform="rotate(-90 39.9 111.4)">C4</text>
<text x="45" y="111.4" transform="rotate(-90 45 111.4)">100nF</text>
<text x="30.1" y="120.5">GND</text>
<text x="130.4" y="123">KS</text>
<text x="60.6" y="130.7">GND</text>
<text x="68.2" y="138.3">AT90S2313P</text>
<text x="119" y="140.8">S1</text>
<text x="146.9" y="143.4">GND</text>
<text x="46.6" y="161.1" transform="rotate(-90 46.6 161.1)">JP1</text>
<text x="67" y="161">SMKDSP_1,5/4</text>
<text x="83.5" y="156.1" transform="rotate(-90 83.5 156.1)">+3V3</text>
<text x="35.2" y="163.7" transform="rotate(-90 35.2 163.7)">+3V3</text>
<text x="64.2" y="164.6">X2-1</text>
<text x="64.2" y="169.6">X2-2</text>
<text x="116.5" y="171.3">RESET</text>
<text x="129.2" y="171.3">GND</text>
<text x="64.2" y="174.7">X2-3</text>
<text x="64.2" y="179.8">X2-4</text>
<text x="116.5" y="176.4">SWITCH-MOMENTA</text>
<text x="139.8" y="176.4">RY-2PTH</text>
<text x="83.5" y="189.1">GND</text>
<text x="110" y="191.6" transform="rotate(-90 110 191.6)">ZEL</text>
<text x="99.8" y="192.3" transform="rotate(-90 99.8 192.3)">CRV</text>
<text x="102" y="193.3" transform="rotate(-90 102 193.3)">LED1</text>
<text x="112.2" y="193.3" transform="rotate(-90 112.2 193.3)">LED2</text>
<text x="102.3" y="208.1" transform="rotate(-90 102.3 208.1)">R1</text>
<text x="107.1" y="208.1" transform="rotate(-90 107.1 208.1)">270 R</text>
<text x="112.4" y="208.1" transform="rotate(-90 112.4 208.1)">R4</text>
<text x="117.2" y="208.1" transform="rotate(-90 117.2 208.1)">270 R</text>
<text x="126.6" y="211.9" transform="rotate(-90 126.6 211.9)">+3V3</text>
</g>
<g font-size="2.4" fill="#808080">
<text x="113" y="71.9">2</text>
<text x="113" y="69.4">4</text>
<text x="113" y="66.8">6</text>
<text x="121.4" y="71.9">1</text>
<text x="121.4" y="69.4">3</text>
<text x="121.4" y="66.8">5</text>
<text x="64.7" y="94.8">1</text>
<text x="70.6" y="95.9">RESET</text>
<text x="81.4" y="95.9">(SCK)PB7</text>
<text x="96" y="94.8">19</text>
<text x="80.4" y="98.4">(MISO)PB6</text>
<text x="80.4" y="101">(MOSI)PB5</text>
<text x="96" y="97.3">18</text>
<text x="96" y="99.8">17</text>
<text x="64.7" y="107.5">5</text>
<text x="64.7" y="102.4">4</text>
<text x="70.6" y="103.5">XTAL2</text>
<text x="82" y="106">(OCI)PB3</text>
<text x="87.3" y="103.5">PB4</text>
<text x="96" y="102.4">16</text>
<text x="96" y="104.9">15</text>
<text x="96" y="107.5">14</text>
<text x="127" y="107.5">10</text>
<text x="127" y="104.9">12</text>
<text x="139.1" y="107.5">9</text>
<text x="139.1" y="104.9">11</text>
<text x="149.9" y="107.5">14</text>
<text x="151" y="102.4">5</text>
<text x="156.9" y="103.5">VCC</text>
<text x="169.2" y="103.5">RX_ANT</text>
<text x="169.5" y="106">TX_ANT</text>
<text x="182.3" y="102.4">3</text>
<text x="182.3" y="104.9">4</text>
<text x="63.5" y="112.5">20</text>
<text x="70.6" y="113.7">VCC</text>
<text x="70.6" y="108.6">XTAL1</text>
<text x="81.1" y="111.1">(AIN1)PB1</text>
<text x="81.1" y="113.7">(AIN0)PB0</text>
<text x="87.3" y="108.6">PB2</text>
<text x="96" y="110">13</text>
<text x="96" y="112.5">12</text>
<text x="128.2" y="112.5">6</text>
<text x="128.2" y="110">8</text>
<text x="139.1" y="112.5">5</text>
<text x="139.1" y="110">7</text>
<text x="149.9" y="110">13</text>
<text x="149.9" y="112.5">12</text>
<text x="156.9" y="108.6">NIRQ</text>
<text x="156.9" y="111.1">NSEL</text>
<text x="156.9" y="113.7">SCLK</text>
<text x="63.5" y="115.1">10</text>
<text x="70.6" y="116.2">GND</text>
<text x="82.1" y="118.7">(ICP)PD6</text>
<text x="96" y="117.6">11</text>
<text x="128.2" y="117.6">2</text>
<text x="128.2" y="115.1">4</text>
<text x="139.1" y="117.6">1</text>
<text x="139.1" y="115.1">3</text>
<text x="149.9" y="117.6">10</text>
<text x="150" y="115.1">11</text>
<text x="156.9" y="116.2">SDI</text>
<text x="156.9" y="118.7">SDO</text>
<text x="173.3" y="116.2">ANT</text>
<text x="182.3" y="115.1">1</text>
<text x="83.2" y="121.3">(T1)PD5</text>
<text x="83.2" y="123.8">(T0)PD4</text>
<text x="96" y="120.2">9</text>
<text x="96" y="122.7">8</text>
<text x="96" y="125.2">7</text>
<text x="149.9" y="122.7">15</text>
<text x="149.9" y="125.2">16</text>
<text x="156.9" y="123.8">SDN</text>
<text x="182.3" y="125.2">6</text>
<text x="81.1" y="126.3">(INT1)PD3</text>
<text x="81.1" y="128.9">(INT0)PD2</text>
<text x="81.4" y="131.4">(TXD)PD1</text>
<text x="96" y="127.8">6</text>
<text x="96" y="130.3">3</text>
<text x="151" y="130.3">2</text>
<text x="151" y="127.8">9</text>
<text x="156.9" y="131.4">GND</text>
<text x="156.9" y="128.9">GND</text>
<text x="156.9" y="126.3">GND</text>
<text x="169.9" y="126.3">GPIO_0</text>
<text x="169.9" y="128.9">GPIO_1</text>
<text x="169.9" y="131.4">GPIO_2</text>
<text x="182.3" y="127.8">7</text>
<text x="182.3" y="130.3">8</text>
<text x="81.2" y="134">(RXD)PD0</text>
<text x="96" y="132.8">2</text>
<text x="117.5" y="143">1</text>
<text x="129.5" y="143">16</text>
<text x="117.5" y="145.5">2</text>
<text x="117.5" y="148.1">3</text>
<text x="129.5" y="148.1">14</text>
<text x="129.5" y="145.5">15</text>
<text x="117.5" y="150.6">4</text>
<text x="117.5" y="153.2">5</text>
<text x="117.5" y="155.7">6</text>
<text x="129.5" y="155.7">11</text>
<text x="129.5" y="153.2">12</text>
<text x="129.5" y="150.6">13</text>
<text x="117.5" y="158.2">7</text>
<text x="117.5" y="160.8">8</text>
<text x="129.5" y="160.8">9</text>
<text x="129.5" y="158.2">10</text>
<text x="47.6" y="162.7" transform="rotate(-90 47.6 162.7)">1</text>
<text x="50.1" y="162.7" transform="rotate(-90 50.1 162.7)">2</text>
</g>
<g font-size="2" fill="#800000">
<text x="128.6" y="38.8" transform="rotate(-90 128.6 38.8)">+</text>
<text x="105.6" y="71.6">MOSI</text>
<text x="106.2" y="69">GND</text>
<text x="125" y="69">RESET</text>
<text x="127.3" y="71.5">SC</text>
<text x="129.8" y="71.5">K</text>
<text x="108.1" y="74">+5</text>
<text x="126.4" y="74.3">MIS</text>
<text x="129.6" y="74.3">O</text>
</g>
<g font-size="2" fill="#808080">
<text x="154.8" y="99.7">U$1</text>
<text x="154.8" y="135">RFM22</text>
</g>
<g font-size="1.6" fill="#800000">
<text x="120.9" y="143.9" transform="rotate(-90 120.9 143.9)">1</text>
<text x="120.9" y="148.7" transform="rotate(-90 120.9 148.7)">3</text>
<text x="120.9" y="146.2" transform="rotate(-90 120.9 146.2)">2</text>
<text x="128.3" y="144.8" transform="rotate(-90 128.3 144.8)">ON</text>
<text x="120.9" y="153.9" transform="rotate(-90 120.9 153.9)">5</text>
<text x="120.9" y="151.3" transform="rotate(-90 120.9 151.3)">4</text>
<text x="120.8" y="159" transform="rotate(-90 120.8 159)">7</text>
<text x="120.9" y="161.4" transform="rotate(-90 120.9 161.4)">8</text>
<text x="120.9" y="156.5" transform="rotate(-90 120.9 156.5)">6</text>
</g>
</svg>
